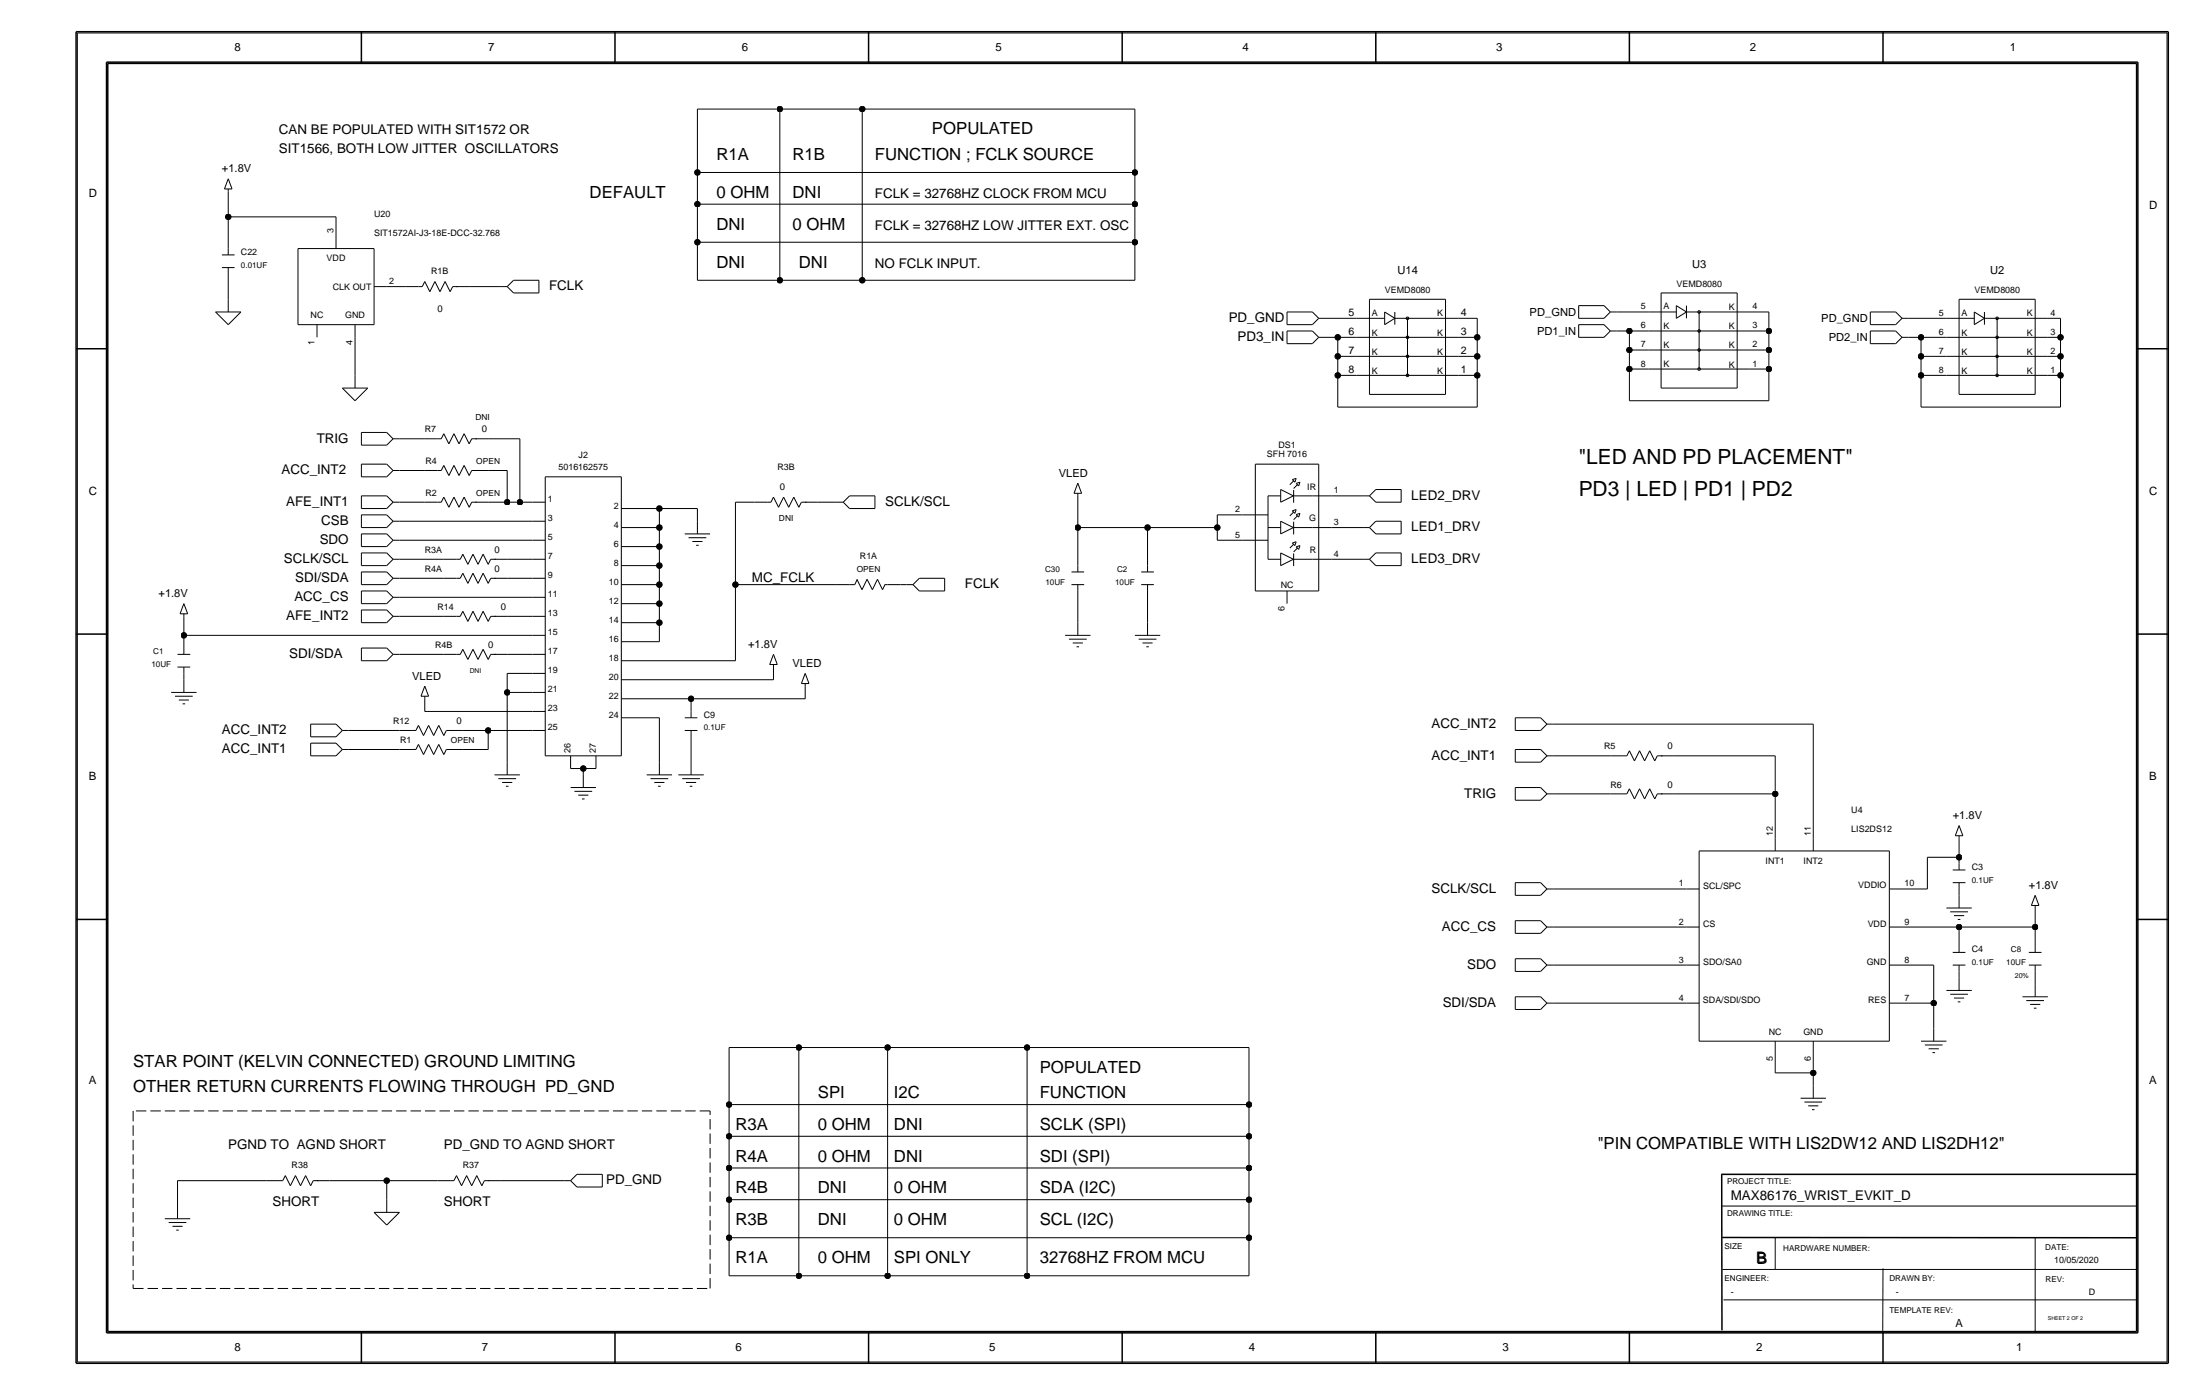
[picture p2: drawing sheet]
<svg xmlns="http://www.w3.org/2000/svg" width="441mm" height="279mm" viewBox="0 0 441 279" stroke-linecap="round" stroke-linejoin="round" font-family="sans-serif">
<g fill="none" stroke="#000" stroke-width=".2">
<path d="M15.5 6.6v266.2zM15.5 6.6h418.6zM434.1 6.6v266.2zM45 37.8h1.5zM45.7 38.4v5zM45.7 37.8v.6zM45.7 35.8l.8 2zM45.7 35.8l-.7 2zM139.7 34.5v6.4zM139.7 34.5h87.6zM139.7 21.8v12.7zM139.7 21.8h16.5z"/>
<path d="M156.2 21.8h16.5zM156.2 21.8v34.3zM172.7 21.8h54.6zM172.7 21.8v34.3zM227.3 34.5v6.4zM227.3 21.8v12.7zM44.4 53.6h2.6zM44.4 51.1h2.6zM45.7 54.9v5zM45.7 43.4h21.6zM45.7 43.4v6.4zM45.7 49.8v1.3z"/>
<path d="M45.7 53.6v1.3zM45.7 59.9v2.6zM59.7 49.8h15.2zM59.7 49.8v15.2zM67.3 43.4v3.8zM67.3 47.2v2.6zM74.9 57.4h2.6zM74.9 49.8v15.2zM77.5 57.4h3.8zM81.3 57.4h2.5zM83.8 57.4h.8zM85.1 56.4l-.5 1z"/>
<path d="M85.1 56.4l1 2zM87.1 56.4l-1 2zM87.1 56.4l1 2zM89.2 56.4l-1.1 2zM89.2 56.4l1 2zM90.7 57.4h1zM90.7 57.4l-.5 1zM91.4 57.4h2.6zM94 57.4h6.3zM100.3 57.4h1.3zM101.6 57.4l1.3 1.3zM102.9 56.1l-1.3 1.3z"/>
<path d="M102.9 56.1h5zM102.9 58.7h5zM107.9 56.1v2.6zM139.7 40.9h87.6zM139.7 40.9v7.6zM139.7 48.5h87.6zM139.7 48.5v7.6zM139.7 56.1h16.5zM156.2 56.1h16.5zM172.7 56.1h54.6zM227.3 40.9v7.6zM227.3 48.5v7.6z"/>
<path d="M274.3 59.9v19.1zM274.3 59.9h15.3zM289.6 59.9v19.1zM332.7 58.7v19zM332.7 58.7h15.3zM348 58.7v19zM392.4 59.9v19.1zM392.4 59.9h15.3zM407.7 59.9v19.1zM43.2 62.5l2.5 2.5zM43.2 62.5h5.1zM48.3 62.5l-2.6 2.5z"/>
<path d="M59.7 65h15.2zM63.5 65v2.6zM68.6 77.7l2.5 2.6zM68.6 77.7h5.1zM71.1 67.6v7.6zM71.1 65v2.6zM71.1 75.2v2.5zM73.7 77.7l-2.6 2.6zM257.8 68.8h5.1zM257.8 66.3v2.5zM257.8 66.3h5.1zM257.8 65h5.1z"/>
<path d="M257.8 62.5v2.5zM257.8 62.5h5.1zM262.9 66.3l1.3 1.3zM262.9 62.5l1.3 1.3zM264.2 67.6h1.2zM264.2 67.6l-1.3 1.2zM264.2 63.8h1.2zM264.2 63.8l-1.3 1.2zM265.4 63.8h6.4zM265.4 67.6h2.6zM268 75.2v6.3zM268 75.2h3.8z"/>
<path d="M268 71.4v3.8zM268 67.6v3.8zM268 71.4h3.8zM268 67.6h3.8zM271.8 75.2h2.5zM271.8 71.4h2.5zM271.8 67.6h2.5zM271.8 63.8h2.5zM274.3 75.2h15.3zM274.3 71.4h15.3zM274.3 67.6h15.3zM274.3 79h15.3z"/>
<path d="M274.3 63.8h3.1zM277.4 65l2-1.2zM277.4 62.5l2 1.3zM277.4 62.5v2.5zM279.4 63.8h10.2zM279.4 62.5v2.5zM281.7 75h.4v.4h-.4zM281.7 71.2h.4v.3h-.4zM281.7 67.4h.4v.3h-.4zM281.7 63.6h.4v.3h-.4zM281.9 63.8v11.4zM289.6 63.8h2.5z"/>
<path d="M289.6 67.6h2.5zM289.6 71.4h2.5zM289.6 75.2h2.5zM292.1 67.6h3.8zM292.1 63.8h3.8zM292.1 71.4h3.8zM292.1 75.2h3.8zM295.9 63.8v3.8zM295.9 67.6v3.8zM295.9 71.4v3.8zM295.9 75.2v6.3zM316.2 63.8h5.1z"/>
<path d="M316.2 61.2v2.6zM316.2 61.2h5.1zM316.2 67.6h5.1zM316.2 65v2.6zM316.2 65h5.1zM321.3 63.8l1.3-1.3zM321.3 61.2l1.3 1.3zM321.3 67.6l1.3-1.3zM321.3 65l1.3 1.3zM322.6 62.5h1.2zM322.6 66.3h1.2zM323.8 66.3h2.6z"/>
<path d="M323.8 62.5h6.4zM326.4 73.9v6.4zM326.4 73.9h3.8zM326.4 70.1v3.8zM326.4 70.1h3.8zM326.4 66.3v3.8zM326.4 66.3h3.8zM330.2 73.9h2.5zM330.2 70.1h2.5zM330.2 66.3h2.5zM330.2 62.5h2.5zM332.7 73.9h15.3z"/>
<path d="M332.7 70.1h15.3zM332.7 66.3h15.3zM332.7 77.7h15.3zM332.7 62.5h3.1zM335.8 63.8l2-1.3zM335.8 61.2l2 1.3zM335.8 61.2v2.6zM337.8 62.5h10.2zM337.8 61.2v2.6zM340.2 73.7h.4v.4h-.4zM340.2 69.9h.4v.4h-.4zM340.2 66.1h.4v.4h-.4z"/>
<path d="M340.2 62.3h.4v.4h-.4zM340.4 62.5v11.4zM348 62.5h2.5zM348 66.3h2.5zM348 70.1h2.5zM348 73.9h2.5zM350.5 66.3h3.8zM350.5 62.5h3.8zM350.5 70.1h3.8zM350.5 73.9h3.8zM354.3 62.5v3.8zM354.3 66.3v3.8z"/>
<path d="M354.3 70.1v3.8zM354.3 73.9v6.4zM374.6 65h5.1zM374.6 62.5v2.5zM374.6 62.5h5.1zM374.6 68.8h5.1zM374.6 66.3v2.5zM374.6 66.3h5.1zM379.7 62.5l1.3 1.3zM379.7 66.3l1.3 1.3zM381 63.8h1.3zM381 63.8l-1.3 1.2z"/>
<path d="M381 67.6h1.3zM381 67.6l-1.3 1.2zM382.3 67.6h2.5zM382.3 63.8h7.6zM384.8 75.2v6.3zM384.8 75.2h5.1zM384.8 71.4v3.8zM384.8 67.6v3.8zM384.8 71.4h5.1zM384.8 67.6h5.1zM389.9 75.2h2.5zM389.9 71.4h2.5z"/>
<path d="M389.9 67.6h2.5zM389.9 63.8h2.5zM392.4 75.2h15.3zM392.4 71.4h15.3zM392.4 67.6h15.3zM392.4 79h15.3zM392.4 63.8h3.1zM395.5 65l2-1.2zM395.5 62.5l2 1.3zM395.5 62.5v2.5zM397.5 63.8h10.2zM397.5 62.5v2.5z"/>
<path d="M399.9 75h.3v.4h-.3zM399.9 71.2h.3v.3h-.3zM399.9 67.4h.3v.3h-.3zM399.9 63.6h.3v.3h-.3zM400 63.8v11.4zM407.7 63.8h2.5zM407.7 67.6h2.5zM407.7 71.4h2.5zM407.7 75.2h2.5zM410.2 67.6h2.5zM410.2 63.8h2.5zM410.2 71.4h2.5z"/>
<path d="M410.2 75.2h2.5zM412.7 63.8v3.8zM412.7 67.6v3.8zM412.7 71.4v3.8zM412.7 75.2v6.3zM72.4 99.3v2.6zM72.4 99.3h5.1zM72.4 95.5h5.1zM72.4 93v2.5zM72.4 93h5.1zM72.4 89.2h5.1zM72.4 86.6v2.6z"/>
<path d="M72.4 86.6h5.1zM77.5 99.3l1.2 1.3zM77.5 95.5l1.2-1.3zM77.5 93l1.2 1.2zM77.5 89.2l1.2-1.3zM77.5 86.6l1.2 1.3zM78.7 94.2h1.3zM78.7 87.9h1.3zM80 87.9h5.1zM80 94.2h5.1zM85.1 94.2h2.5zM85.1 87.9h2.5z"/>
<path d="M87.6 94.2h.8zM87.6 87.9h.8zM88.9 93.2l-.5 1zM88.9 93.2l1 2zM88.9 86.9l-.5 1zM88.9 86.9l1 2zM88.9 99.6l-.5 1zM88.9 99.6l1 2zM90.9 93.2l-1 2zM90.9 93.2l1 2zM90.9 86.9l-1 2zM90.9 86.9l1 2z"/>
<path d="M90.9 99.6l-1 2zM90.9 99.6l1 2zM93 93.2l-1.1 2zM93 93.2l1 2zM93 86.9l-1.1 2zM93 86.9l1 2zM93 99.6l-1.1 2zM93 99.6l1 2zM94.5 94.2h1zM94.5 94.2l-.5 1zM94.5 87.9h1zM94.5 87.9l-.5 1z"/>
<path d="M95.2 94.2h2.6zM95.2 87.9h2.6zM97.8 94.2h3.8zM97.8 87.9h6.3zM101.6 94.2v6.4zM104.1 87.9v12.7zM109.2 95.5v55.9zM109.2 95.5h15.3zM124.5 95.5v55.9zM154.9 99.6l-.5 1zM154.9 99.6l1.1 2zM157 99.6l-1 2z"/>
<path d="M157 99.6l1 2zM159 99.6l-1 2zM159 99.6l1 2zM170.2 99.3h5.1zM175.3 99.3v2.6zM215.1 98.8h1.6zM215.9 99.3v6.4zM215.9 98.8v.5zM215.9 96.8l.8 2zM215.9 96.8l-.8 2zM251.5 93v25.4zM251.5 93h12.7z"/>
<path d="M254 99.3v12.7zM254 99.3h2.5zM256.5 98l2.6 1.3zM256.5 98v2.6zM258.4 97.1l.7-.8zM258.9 96.1l.7-.3zM258.9 96.1l.5 .5zM259.1 99.3h3.8zM259.1 97.8l.8-.7zM259.1 98.1v2.6zM259.6 95.8l-.2 .8zM259.6 96.8l.8-.2z"/>
<path d="M259.6 96.8l.5 .5zM260.4 96.6l-.3 .7zM262.9 99.3h1.3zM264.2 99.3h2.5zM264.2 93v25.4zM266.7 99.3h6.3zM268 81.5h27.9zM273 99.3h1.3zM274.3 99.3l1.3-1.3zM274.3 99.3l1.3 1.3zM275.6 98h5.1zM280.7 98v2.6z"/>
<path d="M326.4 80.3h27.9zM384.8 81.5h27.9zM72.4 101.9h5.1zM72.4 118.4v2.5zM72.4 118.4h5.1zM72.4 109.5h5.1zM72.4 106.9v2.6zM72.4 106.9h5.1zM72.4 113.3h5.1zM72.4 110.7v2.6zM72.4 110.7h5.1zM72.4 105.7h5.1z"/>
<path d="M72.4 103.1v2.6zM72.4 103.1h5.1zM72.4 117.1h5.1zM72.4 114.6v2.5zM72.4 114.6h5.1zM77.5 101.9l1.2-1.3zM77.5 118.4l1.2 1.2zM77.5 109.5l1.2-1.3zM77.5 106.9l1.2 1.3zM77.5 113.3l1.2-1.3zM77.5 110.7l1.2 1.3zM77.5 105.7l1.2-1.3z"/>
<path d="M77.5 103.1l1.2 1.3zM77.5 117.1l1.2-1.3zM77.5 114.6l1.2 1.2zM78.7 100.6h1.3zM78.7 119.6h1.3zM78.7 108.2h1.3zM78.7 112h1.3zM78.7 104.4h1.3zM78.7 115.8h1.3zM80 112h8.9zM80 115.8h8.9zM80 108.2h26.7z"/>
<path d="M80 104.4h26.7zM80 119.6h26.7zM80 100.6h5.1zM85.1 100.6h2.5zM87.6 100.6h.8zM88.9 112h2.5zM88.9 115.8h2.5zM91.4 112h.8zM91.4 115.8h.8zM92.7 111l-.5 1zM92.7 111l1 2zM92.7 114.8l-.5 1z"/>
<path d="M92.7 114.8l1 2zM94.5 100.6h1zM94.5 100.6l-.5 1zM94.7 111l-1 2zM94.7 111l1.1 2zM94.7 114.8l-1 2zM94.7 114.8l1.1 2zM95.2 100.6h2.6zM96.8 111l-1 2zM96.8 111l1 2zM96.8 114.8l-1 2zM96.8 114.8l1 2z"/>
<path d="M97.8 100.6h3.8zM98.3 112h1zM98.3 112l-.5 1zM98.3 115.8h1zM98.3 115.8l-.5 1zM99.1 112h2.5zM99.1 115.8h2.5zM101.6 112h5.1zM101.6 115.8h5.1zM101.6 100.6h2.5zM104.1 100.6h2.6zM106.7 119.6h2.5z"/>
<path d="M106.7 115.8h2.5zM106.7 112h2.5zM106.7 108.2h2.5zM106.7 104.4h2.5zM106.7 100.6h2.5zM124.5 117.1h2.5zM124.5 113.3h2.5zM124.5 109.5h2.5zM124.5 105.7h2.5zM124.5 101.9h2.5zM127 117.1h5.1zM127 113.3h5.1z"/>
<path d="M127 109.5h5.1zM127 105.7h5.1zM127 101.9h5.1zM132.1 117.1v3.8zM132.1 113.3v3.8zM132.1 109.5v3.8zM132.1 105.7v3.8zM132.1 101.9v3.8zM132.1 101.9h7.6zM137.2 106.9h5zM137.9 107.7h3.6zM138.7 108.5h2z"/>
<path d="M139.4 109.2h.6zM139.7 101.9v2.5zM139.7 104.4v2.5zM147.3 117.1v15.2zM147.3 117.1h20.3zM147.3 100.6v16.5zM147.3 100.6h3.8zM151.1 100.6h2.6zM153.7 100.6h.7zM160.5 100.6h1zM160.5 100.6l-.5 1zM161.3 100.6h2.5z"/>
<path d="M163.8 100.6h3.8zM167.6 117.1h2.6zM167.6 100.6h1.3zM168.9 100.6l1.3 1.3zM168.9 100.6l1.3-1.3zM170.2 117.1h1zM170.2 101.9h5.1zM171.7 116l1 2.1zM171.7 116.1l-.5 1zM173.7 116l1.1 2.1zM173.7 116l-1 2.1zM175.8 116l1 2.1z"/>
<path d="M175.8 116l-1 2.1zM177.3 117.1h.5zM177.3 117l-.5 1.1zM177.8 117.1h2.5zM180.3 117.1h1.3zM181.6 117.1h1.3zM182.9 117.1l1.2 1.3zM184.1 118.4h5.1zM184.1 115.8l-1.2 1.3zM184.1 115.8h5.1zM189.2 115.8v2.6zM214.6 117.1h2.6z"/>
<path d="M214.6 114.6h2.6zM215.9 118.4v6.3zM215.9 105.7h14zM215.9 105.7v7.6zM215.9 113.3v1.3zM215.9 117.1v1.3zM228.6 117.1h2.5zM228.6 114.6h2.5zM229.9 118.4v6.3zM229.9 105.7h13.9zM229.9 105.7v7.6zM229.9 113.3v1.3z"/>
<path d="M229.9 117.1v1.3zM243.8 108.2h5.1zM243.8 105.7v2.5zM243.8 103.1v2.6zM243.8 103.1h5.1zM248.9 103.1h2.6zM248.9 108.2h2.6zM251.5 103.1h2.5zM251.5 108.2h2.5zM251.5 118.4h12.7zM254 112h2.5zM254 105.7h2.5z"/>
<path d="M256.5 110.7v2.6zM256.5 110.7l2.6 1.3zM256.5 113.3l2.6-1.3zM256.5 104.4v2.5zM256.5 104.4l2.6 1.3zM256.5 106.9l2.6-1.2zM256.5 100.6l2.6-1.3zM257.8 118.4v2.5zM258.4 109.8l.7-.8zM258.4 103.3l.7-.7zM258.9 108.8l.7-.3zM258.9 108.8l.5 .5z"/>
<path d="M258.9 102.3l.7-.2zM258.9 102.3l.5 .5zM259.1 112h3.8zM259.1 105.7h3.8zM259.1 110.5l.8-.7zM259.1 110.8v2.6zM259.1 104.5v2.5zM259.6 108.5l-.2 .8zM259.6 109.5l.8-.2zM259.6 109.5l.5 .5zM259.6 102.1l-.2 .7zM259.6 103.1l.8-.3z"/>
<path d="M259.6 103.1l.5 .5zM259.9 103.3l-.8 .8zM260.4 109.3l-.3 .7zM260.4 102.8l-.3 .8zM262.9 112h1.3zM262.9 105.7h1.3zM264.2 112h2.5zM264.2 105.7h2.5zM266.7 105.7h6.3zM266.7 112h6.3zM273 112h1.3zM273 105.7h1.3z"/>
<path d="M274.3 112l1.3-1.3zM274.3 112l1.3 1.3zM274.3 105.7l1.3-1.3zM274.3 105.7l1.3 1.2zM275.6 110.7h5.1zM275.6 113.3h5.1zM275.6 104.4h5.1zM275.6 106.9h5.1zM275.6 100.6h5.1zM280.7 110.7v2.6zM280.7 104.4v2.5zM34.3 138.7h5.1z"/>
<path d="M35.1 139.4h3.5zM35.6 133.6h2.5zM35.6 131.1h2.5zM36.1 122.9h1.5zM36.8 127.3h69.9zM36.8 127.3v2.5zM36.8 123.4v3.9zM36.8 134.9v1.2zM36.8 136.1v2.6zM36.8 122.9v.5zM36.8 120.9l.8 2zM36.8 120.9l-.7 2z"/>
<path d="M36.8 129.8v1.3zM36.8 133.6v1.3zM72.4 120.9h5.1zM72.4 132.3h5.1zM72.4 129.8v2.5zM72.4 129.8h5.1zM72.4 124.7h5.1zM72.4 122.2v2.5zM72.4 122.2h5.1zM77.5 120.9l1.2-1.3zM77.5 132.3l1.2-1.2zM77.5 129.8l1.2 1.3z"/>
<path d="M77.5 122.2l1.2 1.2zM78.7 131.1h1.3zM78.7 123.4h1.3zM78.7 123.4l-1.2 1.3zM80 131.1h8.9zM80 123.4h8.9zM84.3 139.4h1.6zM85.1 140v2.5zM85.1 139.4v.6zM85.1 137.4l.8 2zM85.1 137.4l-.8 2zM88.9 123.4h2.5z"/>
<path d="M88.9 131.1h2.5zM91.4 123.4h.8zM91.4 131.1h.8zM92.7 122.4l-.5 1zM92.7 122.4l1 2.1zM92.7 130l-.5 1.1zM92.7 130l1 2.1zM94.7 122.4l-1 2.1zM94.7 122.4l1.1 2.1zM94.7 130l-1 2.1zM94.7 130l1.1 2.1zM96.8 122.4l-1 2.1z"/>
<path d="M96.8 122.4l1 2.1zM96.8 130l-1 2.1zM96.8 130l1 2.1zM98.3 123.4h1zM98.3 123.4l-.5 1.1zM98.3 131.1h1zM98.3 131.1l-.5 1zM99.1 123.4h2.5zM99.1 131.1h2.5zM101.6 134.9v3.8zM101.6 138.7h5.1zM101.6 138.7v14z"/>
<path d="M101.6 134.9h5.1zM101.6 131.1h5.1zM101.6 123.4h5.1zM106.7 138.7h2.5zM106.7 134.9h2.5zM106.7 131.1h2.5zM106.7 127.3h2.5zM106.7 123.4h2.5zM124.5 140h2.5zM124.5 136.1h2.5zM124.5 132.3h2.5zM124.5 128.5h2.5z"/>
<path d="M124.5 124.7h2.5zM124.5 120.9h2.5zM127 140h11.4zM127 136.1h27.9zM127 132.3h20.3zM127 128.5h5.1zM127 124.7h5.1zM127 120.9h5.1zM132.1 124.7v3.8zM132.1 120.9v3.8zM138.4 140h22.9zM138.4 140v2.5z"/>
<path d="M154.2 133.1h1.5zM154.9 133.6v2.5zM154.9 133.1v.5zM154.9 131.1l.8 2zM154.9 131.1l-.7 2zM160.5 136.9h1.6zM161.3 137.4v2.6zM161.3 136.9v.5zM161.3 134.9l.8 2zM161.3 134.9l-.8 2zM213.4 127.3h5zM214.1 128h3.6z"/>
<path d="M214.9 128.8h2zM215.6 129.5h.6zM215.9 124.7v2.6zM227.3 127.3h5.1zM228.1 128h3.5zM228.9 128.8h2zM229.6 129.5h.5zM229.9 124.7v2.6zM35.8 140.2h2zM36.6 141h.5zM62.2 151.4h5.1zM62.2 148.8v2.6z"/>
<path d="M62.2 148.8h5.1zM62.2 147.6h5.1zM62.2 145v2.6zM62.2 145h5.1zM67.3 151.4l1.3-1.3zM67.3 148.8l1.3 1.3zM67.3 147.6l1.3-1.3zM67.3 145l1.3 1.3zM68.6 150.1h1.2zM68.6 146.3h1.2zM69.8 150.1h10.2zM69.8 146.3h10.2z"/>
<path d="M80 146.3h2.5zM80 150.1h2.5zM82.5 146.3h.8zM82.5 150.1h.8zM83.8 145.3l-.5 1zM83.8 145.3l1 2zM83.8 149.1l-.5 1zM83.8 149.1l1 2zM85.1 142.5h21.6zM85.9 145.3l-1.1 2zM85.9 145.3l1 2zM85.9 149.1l-1.1 2z"/>
<path d="M85.9 149.1l1 2zM87.9 145.3l-1 2zM87.9 145.3l1 2zM87.9 149.1l-1 2zM87.9 149.1l1 2zM89.4 146.3h1zM89.4 146.3l-.5 1zM89.4 150.1h1zM89.4 150.1l-.5 1zM90.2 146.3h2.5zM90.2 150.1h2.5zM92.7 146.3h5.1z"/>
<path d="M92.7 150.1h5.1zM97.8 146.3h8.9zM97.8 146.3v3.8zM99.1 155.2h5zM99.8 156h3.6zM100.6 156.7h2zM101.3 157.5h.6zM101.6 152.7v2.5zM106.7 146.3h2.5zM106.7 142.5h2.5zM109.2 151.4h15.3zM114.3 153.9h2.5z"/>
<path d="M114.3 151.4v2.5zM114.3 157.7h5.1zM115.1 158.5h3.5zM115.8 159.3h2.1zM116.8 153.9h2.6zM116.8 153.9v1.3zM116.8 155.2v2.5zM119.4 151.4v2.5zM124.5 143.8h2.5zM127 143.8h5.1zM129.5 155.2h5.1zM130.3 156h3.6z"/>
<path d="M131.1 156.7h2zM131.8 157.5h.5zM132.1 143.8v8.9zM132.1 152.7v2.5zM135.9 155.2h5.1zM136.7 156h3.5zM137.2 146.3h2.5zM137.2 143.8h2.5zM137.4 156.7h2zM138.2 157.5h.5zM138.4 147.6v5.1zM138.4 152.7v2.5z"/>
<path d="M138.4 142.5v1.3zM138.4 146.3v1.3zM303.5 157.7v2.6zM303.5 157.7h5.1zM303.5 146.3h5.1zM303.5 143.8v2.5zM303.5 143.8h5.1zM303.5 152.7h5.1zM303.5 150.1v2.6zM303.5 150.1h5.1zM308.6 157.7l1.3 1.3zM308.6 146.3l1.3-1.3z"/>
<path d="M308.6 143.8l1.3 1.2zM308.6 152.7l1.3-1.3zM308.6 150.1l1.3 1.3zM309.9 159h1.2zM309.9 145h1.2zM309.9 151.4h1.2zM311.1 159h11.5zM311.1 151.4h11.5zM311.1 145h52.1zM322.6 159h2.5zM322.6 151.4h2.5zM325.1 159h.8z"/>
<path d="M325.1 151.4h.8zM326.4 158l-.5 1zM326.4 158l1 2zM326.4 150.4l-.5 1zM326.4 150.4l1 2zM328.4 158l-1 2zM328.4 158l1 2zM328.4 150.4l-1 2zM328.4 150.4l1 2zM330.5 158l-1.1 2zM330.5 158l1 2zM330.5 150.4l-1.1 2z"/>
<path d="M330.5 150.4l1 2zM332 159h1zM332 159l-.5 1zM332 151.4h1zM332 151.4l-.5 1zM332.7 159h2.6zM332.7 151.4h2.6zM335.3 159h20.3zM335.3 151.4h20.3zM355.6 151.4v7.6zM355.6 159v8.9zM363.2 145v22.9z"/>
<path d="M116.6 160h.5zM303.5 160.3h5.1zM303.5 179.3h5.1zM303.5 176.8v2.5zM303.5 176.8h5.1zM308.6 160.3l1.3-1.3zM308.6 179.3l1.3-1.2zM308.6 176.8l1.3 1.3zM309.9 178.1h1.2zM311.1 178.1h26.7zM337.8 178.1h2.6zM340.4 170.4h38.1z"/>
<path d="M340.4 170.4v38.1zM355.6 167.9v2.5zM363.2 167.9v2.5zM378.5 178.1h2.5zM378.5 170.4v38.1zM381 178.1h5.1zM386.1 171.7v6.4zM386.1 171.7h6.3zM391.2 176.8h2.5zM391.2 174.2h2.5zM391.7 167.4h1.5zM392.4 178.1v1.2z"/>
<path d="M392.4 167.9v3.8zM392.4 171.7v1.3zM392.4 167.4v.5zM392.4 165.4l.8 2zM392.4 165.4l-.7 2zM392.4 179.3v2.6zM392.4 173v1.2zM392.4 176.8v1.3zM407.7 179.3l.7 2.1zM407.7 179.3l-.8 2.1zM303.5 199.6v2.6zM303.5 199.6h5.1z"/>
<path d="M303.5 194.6h5.1zM303.5 192v2.6zM303.5 192h5.1zM303.5 186.9h5.1zM303.5 184.4v2.5zM303.5 184.4h5.1zM308.6 199.6l1.3 1.3zM308.6 194.6l1.3-1.3zM308.6 192l1.3 1.3zM308.6 186.9l1.3-1.2zM308.6 184.4l1.3 1.3zM309.9 193.3h1.2z"/>
<path d="M309.9 185.7h1.2zM311.1 193.3h26.7zM311.1 185.7h26.7zM337.8 193.3h2.6zM337.8 185.7h2.6zM378.5 185.7h2.5zM378.5 193.3h2.5zM381 185.7h11.4zM381 193.3h6.3zM387.3 193.3v7.6zM389.9 181.9h5.1zM389.9 198.4h5.1z"/>
<path d="M390.7 182.6h3.5zM390.7 199.1h3.5zM391.2 193.3h2.5zM391.2 190.8h2.5zM391.4 183.4h2zM391.4 199.9h2zM392.2 184.1h.5zM392.4 194.6v1.2zM392.4 185.7v3.8zM392.4 185.7h15.3zM392.4 195.8v2.6zM392.4 189.5v1.3z"/>
<path d="M392.4 193.3v1.3zM405.1 199.6h5.1zM406.4 190.8h2.5zM406.4 193.3h2.5zM406.9 181.4h1.5zM407.7 194.6v2.5zM407.7 185.7v3.8zM407.7 181.9v3.8zM407.7 181.4v.5zM407.7 197.1v2.5zM407.7 189.5v1.3zM407.7 193.3v1.3z"/>
<path d="M146 209.8v11.4zM146 209.8h14zM160 209.8h17.8zM160 209.8v45.7zM177.8 209.8h27.9zM177.8 209.8v45.7zM205.7 209.8h44.5zM205.7 209.8v45.7zM250.2 209.8v11.4zM303.5 202.2h5.1zM308.6 202.2l1.3-1.3zM309.9 200.9h1.2z"/>
<path d="M311.1 200.9h26.7zM337.8 200.9h2.6zM340.4 208.5h38.1zM355.6 211.1v3.8zM355.6 214.9h7.6zM355.6 208.5v2.6zM360.7 220h5.1zM363.2 211.1v3.8zM363.2 214.9v2.5zM363.2 217.4v2.6zM363.2 208.5v2.6zM378.5 200.9h2.5z"/>
<path d="M381 200.9h6.3zM384.8 208.5h5.1zM385.6 209.3h3.5zM386.3 210.1h2.1zM387.1 210.8h.5zM387.3 200.9v5.1zM387.3 206v2.5zM392.2 200.7h.5zM405.9 200.4h3.5zM406.7 201.2h2zM407.4 201.9h.5zM35.6 236.5h17.7z"/>
<path d="M35.6 236.5v5.1zM53.3 236.5h2.6zM55.9 236.5h.7zM57.1 235.5l-.5 1zM57.1 235.5l1.1 2zM59.2 235.5l-1 2zM59.2 235.5l1 2zM61.2 235.5l-1 2zM61.2 235.5l1 2zM62.7 236.5h1.1zM62.7 236.5l-.5 1zM63.5 236.5h2.5z"/>
<path d="M66 236.5h11.5zM77.5 236.5h10.1zM77.5 236.5v3.8zM87.6 236.5h2.6zM90.2 236.5h.7zM91.4 235.5l-.5 1zM91.4 235.5l1.1 2zM93.5 235.5l-1 2zM93.5 235.5l1 2zM95.5 235.5l-1 2zM95.5 235.5l1 2zM97 236.5h1z"/>
<path d="M97 236.5l-.5 1zM97.8 236.5h2.5zM100.3 236.5h12.7zM113 236.5h1.3zM114.3 236.5l1.3 1.2zM115.6 235.2l-1.3 1.3zM115.6 235.2h5zM115.6 237.7h5zM120.6 235.2v2.5zM146 221.2h104.2zM146 221.2v6.4zM146 227.6h104.2z"/>
<path d="M146 227.6v6.3zM146 233.9h104.2zM146 233.9v6.4zM250.2 221.2v6.4zM250.2 227.6v6.3zM250.2 233.9v6.4zM361.4 220.7h3.6zM362.2 221.5h2zM363 222.2h.5zM33 244.1h5.1zM33.8 244.9h3.5zM34.5 245.6h2.1z"/>
<path d="M35.3 246.4h.5zM35.6 241.6v2.5zM74.9 242.8l2.6 2.6zM74.9 242.8h5.1zM77.5 245.4l2.5-2.6zM77.5 240.3v2.5zM146 240.3h104.2zM146 240.3v7.6zM146 247.9h104.2zM146 255.5h14zM146 247.9v7.6zM160 255.5h17.8z"/>
<path d="M177.8 255.5h27.9zM205.7 255.5h44.5zM250.2 247.9v7.6zM250.2 240.3v7.6zM344.7 241.6h83.2zM345 254.3h83zM355.6 247.8v6.4zM377.2 254.1l-.1 12.4zM407.7 247.8v18.8zM15.5 272.8h418.6zM345.2 260.3h82.8z"/>
</g>
<path d="M26.7 222.5v35.6M142.2 222.5h-115.5M26.7 258.1h115.5M142.2 258.1v-35.6" fill="none" stroke="#000" stroke-width=".2" stroke-dasharray="2.1 .8" stroke-linecap="butt"/>
<g fill="#000" stroke="#000" stroke-width=".2">
<circle cx="139.7" cy="34.5" r=".56"/>
<circle cx="156.2" cy="21.8" r=".56"/>
<circle cx="172.7" cy="21.8" r=".56"/>
<circle cx="227.3" cy="34.5" r=".56"/>
<circle cx="45.7" cy="43.4" r=".56"/>
<circle cx="139.7" cy="40.9" r=".56"/>
<circle cx="139.7" cy="48.5" r=".56"/>
<circle cx="156.2" cy="56.1" r=".56"/>
<circle cx="172.7" cy="56.1" r=".56"/>
<circle cx="227.3" cy="40.9" r=".56"/>
<circle cx="227.3" cy="48.5" r=".56"/>
<circle cx="268" cy="71.4" r=".56"/>
<circle cx="268" cy="75.2" r=".56"/>
<circle cx="268" cy="67.6" r=".56"/>
<circle cx="295.9" cy="67.6" r=".56"/>
<circle cx="295.9" cy="75.2" r=".56"/>
<circle cx="295.9" cy="71.4" r=".56"/>
<circle cx="326.4" cy="70.1" r=".56"/>
<circle cx="326.4" cy="66.3" r=".56"/>
<circle cx="326.4" cy="73.9" r=".56"/>
<circle cx="354.3" cy="73.9" r=".56"/>
<circle cx="354.3" cy="70.1" r=".56"/>
<circle cx="354.3" cy="66.3" r=".56"/>
<circle cx="384.8" cy="75.2" r=".56"/>
<circle cx="384.8" cy="71.4" r=".56"/>
<circle cx="384.8" cy="67.6" r=".56"/>
<circle cx="412.8" cy="71.4" r=".56"/>
<circle cx="412.8" cy="75.2" r=".56"/>
<circle cx="412.8" cy="67.6" r=".56"/>
<circle cx="101.6" cy="100.6" r=".56"/>
<circle cx="104.1" cy="100.6" r=".56"/>
<circle cx="132.1" cy="105.7" r=".56"/>
<circle cx="132.1" cy="109.5" r=".56"/>
<circle cx="132.1" cy="117.1" r=".56"/>
<circle cx="132.1" cy="113.3" r=".56"/>
<circle cx="132.1" cy="101.9" r=".56"/>
<circle cx="147.3" cy="117.1" r=".56"/>
<circle cx="215.9" cy="105.7" r=".56"/>
<circle cx="229.9" cy="105.7" r=".56"/>
<circle cx="243.8" cy="105.7" r=".56"/>
<circle cx="36.8" cy="127.3" r=".56"/>
<circle cx="101.6" cy="138.7" r=".56"/>
<circle cx="132.1" cy="120.9" r=".56"/>
<circle cx="132.1" cy="124.7" r=".56"/>
<circle cx="138.4" cy="140" r=".56"/>
<circle cx="97.8" cy="146.3" r=".56"/>
<circle cx="116.8" cy="153.9" r=".56"/>
<circle cx="355.6" cy="159" r=".56"/>
<circle cx="392.4" cy="171.7" r=".56"/>
<circle cx="392.4" cy="185.7" r=".56"/>
<circle cx="407.7" cy="185.7" r=".56"/>
<circle cx="160" cy="209.8" r=".56"/>
<circle cx="177.8" cy="209.8" r=".56"/>
<circle cx="205.7" cy="209.8" r=".56"/>
<circle cx="363.2" cy="214.9" r=".56"/>
<circle cx="387.4" cy="200.9" r=".56"/>
<circle cx="77.5" cy="236.5" r=".56"/>
<circle cx="146" cy="227.6" r=".56"/>
<circle cx="146" cy="221.2" r=".56"/>
<circle cx="146" cy="233.9" r=".56"/>
<circle cx="250.2" cy="227.6" r=".56"/>
<circle cx="250.2" cy="233.9" r=".56"/>
<circle cx="250.2" cy="221.2" r=".56"/>
<circle cx="146" cy="247.9" r=".56"/>
<circle cx="146" cy="240.3" r=".56"/>
<circle cx="160" cy="255.5" r=".56"/>
<circle cx="177.8" cy="255.5" r=".56"/>
<circle cx="205.7" cy="255.5" r=".56"/>
<circle cx="250.2" cy="247.9" r=".56"/>
<circle cx="250.2" cy="240.3" r=".56"/>
</g>
<g fill="none" stroke="#000" stroke-width=".3">
<path d="M15.2 6.4v266.6zM15.2 6.4h419.1zM21.3 12.4v254.6zM21.3 12.4h406.9zM21.6 12.7v254zM21.6 12.7h406.4zM72.4 6.4v6.3zM123.2 6.4v6.3zM174 6.4v6.3zM224.8 6.4v6.3zM275.6 6.4v6.3zM326.4 6.4v6.3z"/>
<path d="M377.2 6.4v6.3zM428 12.7v254zM428.2 12.4v254.6zM434.3 6.4v266.6zM15.2 69.8h6.4zM428 69.8h6.3zM15.2 127h6.4zM428 127h6.3zM15.2 184.1h6.4zM428 184.1h6.3zM344.8 235.2h83.2zM344.9 235.3v31.1z"/>
<path d="M345 247.9h82.9zM15.2 273h419.1zM21.3 267h406.9zM21.6 266.7h406.4zM72.4 266.7v6.3zM123.2 266.7v6.3zM174 266.7v6.3zM224.8 266.7v6.3zM275.6 266.7v6.3zM326.4 266.7v6.3zM377.2 266.7v6.3z"/>
</g>
<g font-size="4.2">
<text x="316.2" y="93">&quot;LED AND PD PLACEMENT&quot;</text>
<text x="316.2" y="99.3">PD3 | LED | PD1 | PD2</text>
</g>
<g font-size="3.4">
<text x="186.7" y="26.9">POPULATED</text>
<text x="143.5" y="32">R1A</text>
<text x="158.7" y="32">R1B</text>
<text x="175.3" y="32">FUNCTION ; FCLK SOURCE</text>
<text x="118.1" y="39.6">DEFAULT</text>
<text x="143.5" y="39.6">0 OHM</text>
<text x="158.7" y="39.6">DNI</text>
<text x="143.5" y="46">DNI</text>
<text x="158.8" y="46">0 OHM</text>
<text x="143.5" y="53.6">DNI</text>
<text x="160" y="53.6">DNI</text>
<text x="26.7" y="213.6">STAR POINT (KELVIN CONNECTED) GROUND LIMITING</text>
<text x="208.3" y="214.9">POPULATED</text>
<text x="26.7" y="218.7">OTHER RETURN CURRENTS FLOWING THROUGH PD_GND</text>
<text x="163.8" y="220">SPI</text>
<text x="179.1" y="220">I2C</text>
<text x="208.3" y="220">FUNCTION</text>
<text x="147.3" y="226.3">R3A</text>
<text x="163.8" y="226.3">0 OHM</text>
<text x="179.1" y="226.3">DNI</text>
<text x="208.3" y="226.3">SCLK (SPI)</text>
<text x="147.3" y="232.7">R4A</text>
<text x="163.8" y="232.7">0 OHM</text>
<text x="179.1" y="232.7">DNI</text>
<text x="208.3" y="232.7">SDI (SPI)</text>
<text x="320" y="230.1">&quot;PIN COMPATIBLE WITH LIS2DW12 AND LIS2DH12&quot;</text>
<text x="147.3" y="239">R4B</text>
<text x="163.8" y="239">DNI</text>
<text x="179.1" y="239">0 OHM</text>
<text x="208.3" y="239">SDA (I2C)</text>
<text x="147.3" y="245.4">R3B</text>
<text x="163.8" y="245.4">DNI</text>
<text x="179.1" y="245.4">0 OHM</text>
<text x="208.3" y="245.4">SCL (I2C)</text>
<text x="147.3" y="253">R1A</text>
<text x="163.8" y="253">0 OHM</text>
<text x="179.1" y="253">SPI ONLY</text>
<text x="208.3" y="253">32768HZ FROM MCU</text>
</g>
<text font-size="3.2" x="351.9" y="253.1">B</text>
<g font-size="2.7">
<text x="55.9" y="26.9">CAN BE POPULATED WITH SIT1572 OR</text>
<text x="55.9" y="30.7">SIT1566, BOTH LOW JITTER OSCILLATORS</text>
<text x="175.3" y="39.6">FCLK = 32768HZ CLOCK FROM MCU</text>
<text x="175.3" y="46">FCLK = 32768HZ LOW JITTER EXT. OSC</text>
<text x="175.3" y="53.6">NO FCLK INPUT.</text>
<text x="110" y="58.2">FCLK</text>
<text x="246.1" y="64.5">PD_GND</text>
<text x="247.9" y="68.3">PD3_IN</text>
<text x="63.4" y="88.6">TRIG</text>
<text x="56.4" y="95">ACC_INT2</text>
<text x="57.3" y="101.3">AFE_INT1</text>
<text x="177.3" y="101.3">SCLK/SCL</text>
<text x="282.7" y="100.1">LED2_DRV</text>
<text x="64.3" y="105.2">CSB</text>
<text x="282.7" y="106.4">LED1_DRV</text>
<text x="56.9" y="112.8">SCLK/SCL</text>
<text x="64" y="109">SDO</text>
<text x="282.7" y="112.8">LED3_DRV</text>
<text x="59.1" y="116.6">SDI/SDA</text>
<text x="150.6" y="116.6">MC_FCLK</text>
<text x="193.3" y="117.9">FCLK</text>
<text x="57.3" y="124.2">AFE_INT2</text>
<text x="59" y="120.4">ACC_CS</text>
<text x="57.9" y="131.8">SDI/SDA</text>
<text x="44.4" y="147.1">ACC_INT2</text>
<text x="286.8" y="145.8">ACC_INT2</text>
<text x="44.4" y="150.9">ACC_INT1</text>
<text x="286.8" y="152.1">ACC_INT1</text>
<text x="293.3" y="159.8">TRIG</text>
<text x="286.8" y="178.8">SCLK/SCL</text>
<text x="288.8" y="186.4">ACC_CS</text>
<text x="293.9" y="194.1">SDO</text>
<text x="289" y="201.7">SDI/SDA</text>
<text x="45.7" y="230.1">PGND TO AGND SHORT</text>
<text x="88.9" y="230.1">PD_GND TO AGND SHORT</text>
<text x="121.4" y="237.2">PD_GND</text>
<text x="54.6" y="241.6">SHORT</text>
<text x="88.9" y="241.6">SHORT</text>
<text x="346.7" y="240.3">MAX86176_WRIST_EVKIT_D</text>
</g>
<g font-size="2.3">
<text x="47" y="10.2">8</text>
<text x="97.8" y="10.2">7</text>
<text x="148.6" y="10.2">6</text>
<text x="199.4" y="10.2">5</text>
<text x="248.9" y="10.2">4</text>
<text x="299.7" y="10.2">3</text>
<text x="350.5" y="10.2">2</text>
<text x="402.6" y="10.2">1</text>
<text x="17.8" y="39.4">D</text>
<text x="430.5" y="41.9">D</text>
<text x="17.8" y="99.1">C</text>
<text x="430.5" y="99.1">C</text>
<text x="17.8" y="156.2">B</text>
<text x="430.5" y="156.2">B</text>
<text x="17.8" y="217.2">A</text>
<text x="430.5" y="217.2">A</text>
<text x="47" y="270.5">8</text>
<text x="96.5" y="270.5">7</text>
<text x="147.3" y="270.5">6</text>
<text x="198.1" y="270.5">5</text>
<text x="250.2" y="270.5">4</text>
<text x="301" y="270.5">3</text>
<text x="351.8" y="270.5">2</text>
<text x="403.9" y="270.5">1</text>
</g>
<g font-size="2.2">
<text x="44.4" y="34.5">+1.8V</text>
<text x="339" y="53.6">U3</text>
<text x="279.9" y="54.9">U14</text>
<text x="398.7" y="54.9">U2</text>
<text x="306.4" y="63.2">PD_GND</text>
<text x="364.8" y="64.5">PD_GND</text>
<text x="307.9" y="67.1">PD1_IN</text>
<text x="366.3" y="68.3">PD2_IN</text>
<text x="212.1" y="95.5">VLED</text>
<text x="31.7" y="119.6">+1.8V</text>
<text x="149.9" y="129.8">+1.8V</text>
<text x="82.5" y="136.1">VLED</text>
<text x="158.7" y="133.6">VLED</text>
<text x="391.2" y="164.1">+1.8V</text>
<text x="406.4" y="178.1">+1.8V</text>
<text x="391.7" y="265.7">A</text>
</g>
<g font-size="2.1">
<text x="270.1" y="63.2">5</text>
<text x="292.6" y="63.2">4</text>
<text x="270.1" y="70.9">7</text>
<text x="270.1" y="67.1">6</text>
<text x="292.6" y="67.1">3</text>
<text x="292.6" y="70.9">2</text>
<text x="270.1" y="74.7">8</text>
<text x="292.6" y="74.7">1</text>
</g>
<g font-size="1.9">
<text x="87.6" y="62.5">0</text>
<text x="96.5" y="86.6">0</text>
<text x="156.2" y="98">0</text>
<text x="99.1" y="110.7">0</text>
<text x="99.1" y="114.6">0</text>
<text x="100.3" y="122.2">0</text>
<text x="97.8" y="129.8">0</text>
<text x="91.4" y="145">0</text>
<text x="334" y="150.1">0</text>
<text x="334" y="157.7">0</text>
</g>
<g font-size="1.8">
<text x="66.8" y="46.7" transform="rotate(-90 66.8 46.7)">3</text>
<text x="74.9" y="43.4">U20</text>
<text x="74.9" y="47.2">SIT1572AI-J3-18E-DCC-32.768</text>
<text x="48.3" y="51.1">C22</text>
<text x="65.4" y="52.2">VDD</text>
<text x="66.7" y="58">CLK OUT</text>
<text x="78" y="56.9">2</text>
<text x="86.4" y="54.9">R1B</text>
<text x="277.4" y="58.7">VEMD8080</text>
<text x="335.8" y="57.4">VEMD8080</text>
<text x="395.5" y="58.7">VEMD8080</text>
<text x="62.2" y="63.7">NC</text>
<text x="69.1" y="63.7">GND</text>
<text x="274.8" y="63.2">A</text>
<text x="287.9" y="63.3">K</text>
<text x="328.7" y="65.8">6</text>
<text x="328.7" y="62">5</text>
<text x="333.2" y="65.9">K</text>
<text x="333.2" y="62">A</text>
<text x="346.3" y="62">K</text>
<text x="346.3" y="66">K</text>
<text x="351" y="62">4</text>
<text x="351" y="65.8">3</text>
<text x="388.4" y="63.2">5</text>
<text x="392.9" y="63.2">A</text>
<text x="406" y="63.3">K</text>
<text x="410.7" y="63.2">4</text>
<text x="63" y="69.1" transform="rotate(-90 63 69.1)">1</text>
<text x="70.6" y="69.1" transform="rotate(-90 70.6 69.1)">4</text>
<text x="274.8" y="71">K</text>
<text x="274.8" y="67.2">K</text>
<text x="287.9" y="67.3">K</text>
<text x="287.9" y="71.1">K</text>
<text x="328.7" y="69.6">7</text>
<text x="333.2" y="69.7">K</text>
<text x="346.3" y="69.8">K</text>
<text x="351" y="69.6">2</text>
<text x="388.4" y="70.9">7</text>
<text x="388.4" y="67.1">6</text>
<text x="392.9" y="71">K</text>
<text x="392.9" y="67.2">K</text>
<text x="406" y="67.3">K</text>
<text x="406" y="71.1">K</text>
<text x="410.7" y="67.1">3</text>
<text x="410.7" y="70.9">2</text>
<text x="274.8" y="74.8">K</text>
<text x="287.9" y="74.9">K</text>
<text x="328.7" y="73.4">8</text>
<text x="333.2" y="73.6">K</text>
<text x="346.3" y="73.6">K</text>
<text x="351" y="73.4">1</text>
<text x="388.4" y="74.7">8</text>
<text x="392.9" y="74.8">K</text>
<text x="406" y="74.9">K</text>
<text x="410.7" y="74.7">1</text>
<text x="85.1" y="86.6">R7</text>
<text x="256.1" y="89.7">DS1</text>
<text x="85.2" y="93">R4</text>
<text x="111.9" y="94.2">5016162575</text>
<text x="115.9" y="91.7">J2</text>
<text x="155.7" y="94.2">R3B</text>
<text x="253.8" y="91.5">SFH 7016</text>
<text x="85.2" y="99.3">R2</text>
<text x="109.7" y="100.6">1</text>
<text x="123" y="101.9">2</text>
<text x="261.9" y="98">IR</text>
<text x="267.2" y="98.8">1</text>
<text x="109.7" y="104.4">3</text>
<text x="123" y="105.7">4</text>
<text x="247.4" y="107.7">5</text>
<text x="247.4" y="102.6">2</text>
<text x="262.3" y="104.4">G</text>
<text x="267.2" y="105.2">3</text>
<text x="85.1" y="110.7">R3A</text>
<text x="109.7" y="112">7</text>
<text x="109.7" y="108.2">5</text>
<text x="123" y="113.3">8</text>
<text x="123" y="109.5">6</text>
<text x="172.3" y="112">R1A</text>
<text x="262.4" y="110.7">R</text>
<text x="267.2" y="111.5">4</text>
<text x="85.1" y="114.6">R4A</text>
<text x="109.7" y="119.6">11</text>
<text x="109.7" y="115.8">9</text>
<text x="122" y="117.1">10</text>
<text x="256.5" y="117.9">NC</text>
<text x="87.6" y="122.2">R14</text>
<text x="109.7" y="123.4">13</text>
<text x="122" y="124.7">14</text>
<text x="122" y="120.9">12</text>
<text x="257.3" y="122.4" transform="rotate(-90 257.3 122.4)">6</text>
<text x="87.2" y="129.8">R4B</text>
<text x="109.7" y="131.1">17</text>
<text x="109.7" y="127.3">15</text>
<text x="122" y="128.5">16</text>
<text x="109.7" y="134.9">19</text>
<text x="122" y="136.1">20</text>
<text x="122" y="132.3">18</text>
<text x="109.7" y="142.5">23</text>
<text x="109.7" y="138.7">21</text>
<text x="122" y="143.8">24</text>
<text x="122" y="140">22</text>
<text x="141" y="143.8">C9</text>
<text x="78.7" y="145">R12</text>
<text x="80.1" y="148.8">R1</text>
<text x="109.7" y="146.3">25</text>
<text x="114.3" y="150.9" transform="rotate(-90 114.3 150.9)">26</text>
<text x="119.4" y="150.9" transform="rotate(-90 119.4 150.9)">27</text>
<text x="321.3" y="150.1">R5</text>
<text x="322.6" y="157.7">R6</text>
<text x="355.1" y="167.4" transform="rotate(-90 355.1 167.4)">12</text>
<text x="362.7" y="167.4" transform="rotate(-90 362.7 167.4)">11</text>
<text x="370.8" y="166.6">LIS2DS12</text>
<text x="370.8" y="162.8">U4</text>
<text x="353.7" y="173">INT1</text>
<text x="361.3" y="173">INT2</text>
<text x="336.3" y="177.5">1</text>
<text x="341.2" y="178.1">SCL/SPC</text>
<text x="372.2" y="178">VDDIO</text>
<text x="381.5" y="177.5">10</text>
<text x="395" y="174.2">C3</text>
<text x="336.3" y="185.2">2</text>
<text x="341.2" y="185.7">CS</text>
<text x="374.1" y="185.7">VDD</text>
<text x="381.5" y="185.2">9</text>
<text x="395" y="190.8">C4</text>
<text x="336.3" y="192.8">3</text>
<text x="341.2" y="193.3">SDO/SA0</text>
<text x="373.9" y="193.3">GND</text>
<text x="381.5" y="192.8">8</text>
<text x="336.3" y="200.4">4</text>
<text x="341.1" y="200.9">SDA/SDI/SDO</text>
<text x="374.2" y="200.9">RES</text>
<text x="381.5" y="200.4">7</text>
<text x="354.3" y="207.2">NC</text>
<text x="361.2" y="207.2">GND</text>
<text x="355.1" y="212.6" transform="rotate(-90 355.1 212.6)">5</text>
<text x="362.7" y="212.6" transform="rotate(-90 362.7 212.6)">6</text>
<text x="58.4" y="233.9">R38</text>
<text x="92.7" y="233.9">R37</text>
<text x="411.5" y="253">10/05/2020</text>
<text x="346.7" y="259.3">-</text>
<text x="379.7" y="259.3">-</text>
<text x="418.5" y="259.3">D</text>
</g>
<g font-size="1.7">
<text x="95.2" y="84.1">DNI</text>
<text x="95.4" y="93">OPEN</text>
<text x="95.4" y="99.3">OPEN</text>
<text x="156" y="104.4">DNI</text>
<text x="171.6" y="114.6">OPEN</text>
<text x="90.3" y="148.8">OPEN</text>
</g>
<g font-size="1.6">
<text x="48.3" y="53.6">0.01UF</text>
<text x="209.3" y="114.6">C30</text>
<text x="209.4" y="117.1">10UF</text>
<text x="223.4" y="117.1">10UF</text>
<text x="223.8" y="114.6">C2</text>
<text x="30.7" y="131.1">C1</text>
<text x="30.3" y="133.6">10UF</text>
<text x="141" y="146.3">0.1UF</text>
<text x="395" y="176.8">0.1UF</text>
<text x="402.8" y="190.8">C8</text>
<text x="395" y="193.3">0.1UF</text>
<text x="401.9" y="193.3">10UF</text>
<text x="345.9" y="237.2">PROJECT TITLE:</text>
<text x="345.9" y="243.6">DRAWING TITLE:</text>
<text x="345.4" y="250.2">SIZE</text>
<text x="357.2" y="250.5">HARDWARE NUMBER:</text>
<text x="409.7" y="250.4">DATE:</text>
<text x="345.4" y="256.5">ENGINEER:</text>
<text x="378.5" y="256.5">DRAWN BY:</text>
<text x="409.8" y="256.7">REV:</text>
<text x="378.5" y="262.9">TEMPLATE REV:</text>
</g>
<text font-size="1.4" x="403.6" y="195.8">20%</text>
<text font-size="1.3" x="94.1" y="134.9">DNI</text>
<text font-size="1.1" x="410.2" y="264.4">SHEET 2 OF 2</text>
</svg>
